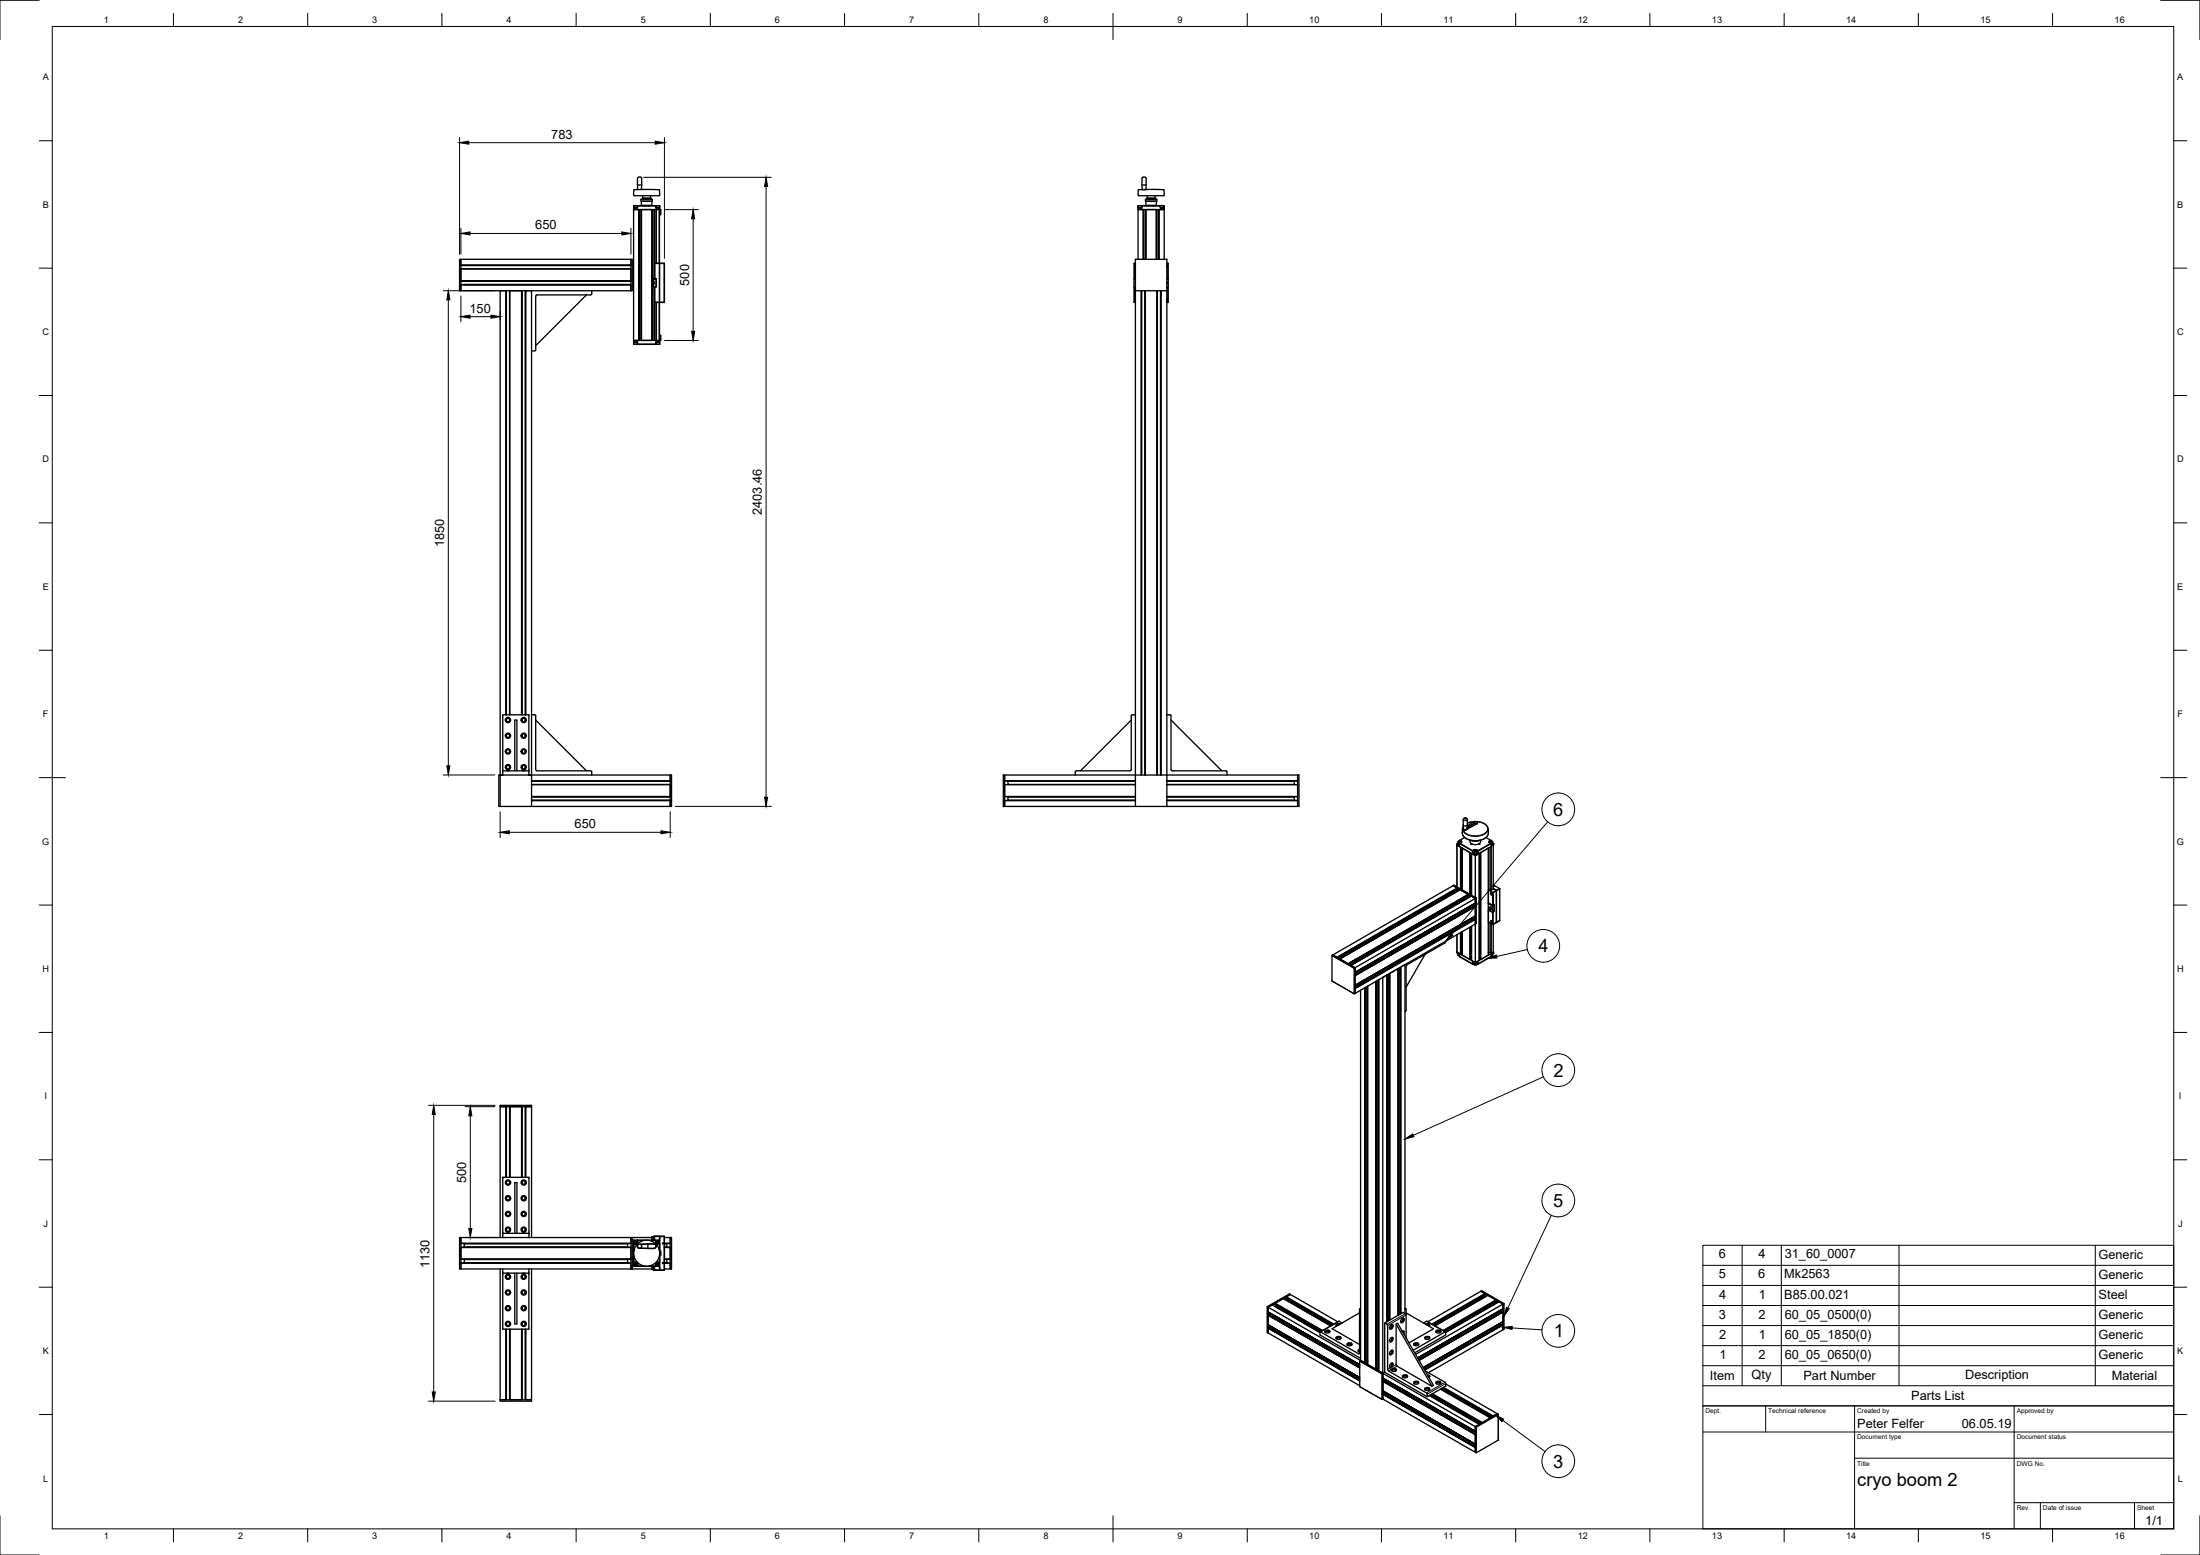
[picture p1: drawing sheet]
<svg xmlns="http://www.w3.org/2000/svg" width="841mm" height="594mm" viewBox="0 0 841 594" stroke-linecap="round" stroke-linejoin="round" font-family="sans-serif">
<!-- layer: Visible -->
<g fill="none" stroke="#000" stroke-width=".51">
<path d="M242.2 78.7v1.4M242.2 78.7h.1M242.2 79.5h.1M242.2 74.5l.3 .3h9.4l.3-.2-.1-2-3.3-.2-6.3 .1-.3 2M242.3 79.5v.6h9.8v20.5M242.3 79.5h1.4v-.8h7v.8h1.4M242.3 79.4h1.3M242.3 78.7v.8M242.3 78.7h1.3M243.6 78.7v.8M243.7 70.7h1.6M243.7 68.2v2.5"/>
<path d="M243.7 70.7l.1 1.7M243.8 78.6l-1.6 .1M245 76.2l.2 .7M245 76.9h4.4M245 76.2h4.4M245.2 76.9h4M245.3 68.2v2.5M245.3 70.7l-.1 1.7M245.3 68.2a.85 .85 0 0 0-.8-.6 .85 .85 0 0 0-.8 .6M245.4 75.8h3.6v.3h-3.6zM245.4 78.5h3.6M245.6 76.1v.1"/>
<path d="M245.7 74.8v.9h3v-.9M246.1 75.8h2.2M246.1 75.7v.1M246.4 75.8h.1M246.4 78.5v.1M248 75.8h.1M248 78.5l.1 .1M248.3 75.7v.1M248.8 76.1v.1M249.4 76.9l-.2 1.6h-4v-1.6M249.4 76.2v.7M250.6 78.6l-7 .1"/>
<path d="M250.6 78.6l1.6 .1M250.6 78.6l.2 .1M250.8 79.4h1.3M250.8 78.7v.8M250.8 78.7h1.3M252.1 79.5v.6l.1-.6M252.1 78.7v.8M252.1 78.7h.1M252.1 79.5h.1M252.2 78.7v.8M435.1 78.7v1.4M435.1 78.7h.1"/>
<path d="M435.1 79.4h1.4M435.1 78.7v.8M435.2 78.7h1.3M436.5 78.7v.8M436.6 70.7v1.8M436.6 70.7h1.5M436.6 68.2v2.5M436.6 78.6l-1.5 .1M436.6 72.4h1.4M436.6 72.4l-1.4 .1 .1 2.3h9.4M437.9 76.2l.1 .7M437.9 76.9h4.3"/>
<path d="M437.9 76.2h4.3M438 76.9h4.1M438.1 72.4h-1.5M438.1 72.4l6.7 .1 .3 2-.4 .3M438.1 68.2v2.5M438.1 70.7v1.7M438.2 68.2a.87 .87 0 0 0-.8-.6 .87 .87 0 0 0-.8 .6M438.3 75.8h3.5v.3h-3.5zM438.3 78.5h3.5M438.4 76.1v.1M438.6 74.8v.9h3v-.9M439 75.8h2.2"/>
<path d="M439 75.7v.1M439.3 75.8h.1M439.3 78.5l-.1 .1M440.9 75.8h.1M440.9 78.5v.1M441.2 75.7v.1M441.7 76.1v.1M442.2 76.9l-.1 1.6h-4.1v-1.6M442.2 76.2v.7M443.5 78.6l-7 .1M443.5 78.6l.2 .1M443.5 78.6l1.6 .1"/>
<path d="M443.7 79.4h1.3M443.7 78.7v.8M443.7 78.7h1.3M445 78.7h.1M445 78.7l.1 .8M445.1 78.7v1.4M175.8 99.1h.4v12l-.5-.1v-11.8M175.8 99.1h-.1M176.2 99.1h65v2.2h-65zM241.6 99.1h-.4v12l.5-.1v-11.8M241.6 99.1h.1M242.2 80.1h2v50"/>
<path d="M242.2 80.1v50M244.4 80.1v50M245 80.1v50M249.4 80.1v27.5M250 80.1v26.5M250.2 80.1v20.5h3.7M250.8 80.1v20.5M250.9 80.1v20.5M252 80.1v20.5M252.1 82.1h.1M252.2 80.1h.4v2h-.4zM435.1 80.1h.1"/>
<path d="M435.1 80.1v19M435.1 80.1v-.6h1.5v-.8h6.9v.8h1.5v.6M435.1 80.1h9.9M437 80.1v19M437.3 80.1v19M437.9 80.1v19M438 80.1v19M438.1 80.1v19M442 80.1v19M442.1 80.1v19M442.3 80.1v19M442.8 80.1v19"/>
<path d="M443.1 80.1v19M445 80.1h.1M445.1 80.1v19M176.2 102.9v4.4h65v-4.4M176.2 108.9h65v2.2h-65zM176.2 107.5h65M176.2 101.4h65M176.2 101.5h65M176.2 102.7h65M176.2 102.8h65M176.2 107.4h65M176.2 108.7h65"/>
<path d="M176.2 108.8h65M193.5 111.1v162M193.6 111.1v162M194.8 111.1v162M194.9 111.1v162M195 111.1h4.4v162M199.5 111.1v162M199.6 111.1v162M200.8 111.1v162M200.9 111.1v162M224.2 112.7l-19.4 19.4M226.2 111.1v1.2l-.4 .4h-20.7l-.3 .5v20.5l-.4 .4h-1.2"/>
<path d="M249.2 107.6h.6v1l-.6-.1zM249.2 107.6v-27.5h-4v50M249.2 108.6v21.5M249.4 108.6v21.5M249.8 106.6h1v3h-1zM249.8 107.7v.7M249.9 106.6v3M250 109.6v20.5M250.2 100.6l.1 5.9zM250.2 106.5v.1M250.3 115.5l1.8 .1M250.3 109.6v5.9l3.6 .1"/>
<path d="M250.3 100.7h1.8v14.8h1.8l.1-14.8M250.3 106.5h.5M250.8 106.5v.1M250.8 109.6h.1M250.8 115.6v14.5M250.8 106.5v3.1h-.6v20.5M250.9 115.6v14.5M252 115.6v14.5M252.1 100.6v15M252.1 100.6l1.9 .1M252.1 115.6v14.5h-9.8M254 115.5h.1"/>
<path d="M254 100.7v14.8M433.6 109.6l.1 6zM433.6 109.6h.1M433.7 100.6v5.9M433.7 115.6h.3M434 100.6l-.4 .1v5.8l.4 .1h-.5v3h.5h-.3M434 111.1v-12h12.1v12M434 111.1h12.1M434 111.1v185M434.1 114.4v.3M434.1 101.4v.3M434.1 115l-.3-.4 .3-.5-.3 .5 .3 .4"/>
<path d="M434.1 102l-.3-.4 .3-.5-.3 .5 .3 .4M434.1 107.6l-.3 .5 .3 .4M436.2 111.1v185M436.4 111.1v185M436.5 111.1v185M437.7 111.1v185M437.8 111.1v185M442.3 111.1v185M442.4 111.1v185M443.7 111.1v185M443.8 111.1v185M443.9 111.1v185"/>
<path d="M446.1 100.6h.3M446.1 111.1v185M446.1 115l.2-.4-.2-.5 .3 .5-.3 .4M446.1 102l.2-.4-.2-.5 .3 .5-.3 .4M446.1 107.6l.2 .5-.2 .4M446.1 114.4v.3M446.1 101.4v.3M446.4 106.5l-.3 .1h.5v3h-.5h.5v5.9l-.5 .1M446.4 100.6l.2 5.9zM446.4 109.6v6M446.6 106.5v.1M242.2 130.1l.1 1.4"/>
<path d="M242.2 131.5l1.6 .1M242.2 130.1h.1M242.2 131.5h.1M242.2 130.7v.8M242.3 130.1v.6h1.4v.8h7v-.8h1.4M242.3 130.8h1.3M242.3 131.5h1.3M243.6 131.5l.2 .1M243.6 130.7v.8M243.8 131.6h6.8M250.8 130.8h1.3M250.8 131.5l-.2 .1"/>
<path d="M250.8 130.7v.8M250.8 131.5h1.3M252.1 130.7v.8M252.1 128.1h.1M252.2 128.1h.4v2h-.4zM252.2 130.7l-.1 .8M252.2 130.1l-.1 .6M252.2 131.5l-1.6 .1M193.4 273.1v-162h-2.2v185M193.6 274.8v.6M194.8 274.8v.6M199.6 274.8v.6"/>
<path d="M200.8 274.8v.6M201 273.1v-162h2.2v197M203.2 273.1h1.2l.4 .4v20.5l.3 .4 20.7 .1 .4 .4M204.8 275.1l19.4 19.4M432.5 275.1l-19.5 19.4M434 273.1h-1.1l-.4 .4v20.5l-.3 .4-20.7 .1-.4 .4M446.1 273.1h1.2l.4 .4v20.5l.2 .4 20.8 .1 .4 .4M447.7 275.1l19.4 19.4M190.7 296.2v11.8M190.7 296.2l65.5-.1v2.2h-53M191.2 296.1h.1M191.2 296.1v12"/>
<path d="M192.2 294.5v-21.4h10v21.4M192.2 294.5v1.6M192.2 294.5h10M193.6 280.8v.6M193.6 286.8v.6M193.6 292.8v.6M193.8 294.5h.8M194.6 294a.98 .98 0 0 0 0-1.7 .98 .98 0 0 0-1.5 .8 .98 .98 0 0 0 1.4 .9h.1M194.8 280.8v.6M194.8 286.8v.6M194.8 292.8v.6M196.8 294.5v-19.4h.8v19.4"/>
<path d="M199.6 280.8v.6M199.6 286.8v.6M199.6 292.8v.6M199.7 294.5h.9M200.8 280.8v.6M200.8 286.8v.6M200.8 292.8v.6M202.2 294.5v1.6M203.1 296.1h.1M203.2 298.4h53M203.2 298.5h53M203.2 299.7h53"/>
<path d="M203.2 299.8h53M226.2 294.9v1.2M256.2 299.9v4.4h-53M383.5 296.1h.5v12h-.5zM384 299.9v4.4h50M384 298.4h50M384 299.8h50M385.3 298.5h48.7M385.3 299.7h48.7M385.3 298.4v1.4M411.1 294.9v1.2M434 296.1h-50v2.2h50"/>
<path d="M434 296.1v12M434 296.1h12.1M446.1 296.1h50v2.2h-50M446.1 296.1v12M446.1 298.4h50M446.1 298.5h48.7M446.1 299.7h48.7M446.1 299.8h50M469.1 294.9v1.2M494.8 298.4v1.4M496.1 299.9v4.4h-50M190.7 308l12.5 .1"/>
<path d="M191.2 308.1h.1M203.2 305.9h53v2.2v-12l.5 .1-.1 11.9h-53.4M203.2 304.4h53M203.2 304.5h53M203.2 305.7h53M203.2 305.8h53M384 304.4h50M384 305.8h50M385.3 304.5h48.7M385.3 305.7h48.7M385.3 304.4v1.4M434 305.9h-50v2.2h50"/>
<path d="M434 308.1h62.6v-12h-.5v12M446.1 304.4h50M446.1 304.5h48.7M446.1 305.7h48.7M446.1 305.8h50M446.1 305.9h50M494.8 304.4v1.4M559.4 315.2l.1 1.5 1.2 .2M559.4 316.4l.1 .5 .8 .1M559.5 312.7l.8-.2 .6 .3 .1 2.3a.92 .92 0 0 1-1.6 0zM559.9 320l-1.9 1.1M560.9 315.5l.9-.6v.7"/>
<path d="M561 315.2l-.2 1.6M561 314.5l2.7-.6 3 .4 1.4 .9 .6 .7 .3 2.3a4.4 4.4 0 0 1-5.2 3l-1.7-.2a3.4 3.4 0 0 1-3.1-2.8l.4-2.5M561.8 315.6l.2 .6M563.4 314h1.2l.3 .4-.3 .3M563.4 314l-1.6 .9M564.7 314.7l-4.4 2.3h-.7l-.3-.3M564.7 314.7h-1.3l-2.5 1.5M568.1 320l1.9 1.1M555.5 338.4l8.5 4.9 .3-.2M555.5 338.4l.3-.2 8.5 4.9M555.5 338.4l-46 26.4M555.5 338.4l1.5 .9"/>
<path d="M556.8 339.9v.2M557 322.8v16M557 322.9v-.5l1 .5v-.6l4.9 2.8v.7l1 .6v.4M557 322.9l7 3.9M557 322.9l1.3 .7v16M557 322.8v.1M557 339.3l-45.9 26.4-1.6-.9M557 339.3l.1 .1M557.1 339.7v-.3l-45.9 26.4M557.1 339.5l.9 .5M557.3 322.1l-.3 .3M557.3 322.3l.7 .3"/>
<path d="M557.3 322.3l.7 .4M557.6 321.6l.7 .1zM557.9 321.7l.2 .1M557.9 321.7l-.1 .1M557.9 321.4v.3M558 322.3l4.9 2.7M558 321.1l.7 .5-.2 .4M558 321.1v.2M558.1 321l.7 .6-.7 .6M558.2 321.5v.2M558.6 323.8v16M558.6 321.9l-.2-.5-.7-.1-.4 .3v.7"/>
<path d="M558.7 323.8v16M558.9 324v16M562 321v.6M562 321.5a2.31 2.31 0 0 0 4 0M562.1 325.8v16M562.2 322.6l.4-.2zM562.6 321.1l1.4 .3 1.4-.3M563.3 325.6l-.4 .2M563.4 325.7l.6 .4 .6-.4M563.4 325.8l.3 .3 .9-.1v-1.1h-1.1l-.2 .9M563.4 324.7h1.2M563.4 324.7l-.5 .3"/>
<path d="M563.7 324.9l.6 .1-.4 .3zM563.7 324.9v.3M563.9 326.4h.1M563.9 326.8l-1.3-.7v16M563.9 326.8h.2M564 326.8l1.4-.7v40.9l-1.5 .7M564.1 325.2l-.2 .1M564.1 324.9v.3M564.1 325.2h.1M564.6 324.7l.4 .3M564.6 325.6l.4 .2M565 325.1l5-2.8v.6l1-.5v.5l-7 3.9v-.4l1-.6z"/>
<path d="M565.4 322.4l.4 .2-.5-.2M565.8 325.8v40.6l.3 .2 2.8-1.7v-40.8l-2.8 1.6v40.9M566 321v.6M569.2 323.9v16M569.3 321.9l.4-.6 .9 .2 .1 .8-.7 .4M569.8 322.2l-4.8 2.9-1-.4-1.1 .3M569.8 321l-.6 .6 .6 .6M569.8 322.2l.2 .1M569.9 321.4l-.2 .2 .4 .2M569.9 321.7l.2 .1M569.9 321.4l.4 .1M569.9 321.4v.3"/>
<path d="M569.9 321.7v.1M569.9 323.5v16.6M570 321.1l-.7 .5 .2 .4M570 321.1v.2M570.1 323.4v16.7M570.3 321.7v-.2l-.2 .3M570.7 322.1l.3 .3M570.7 322.3l-.7 .3M570.8 339.5l.6 .3M570.8 338.1l2.5 1.4-1.3 .7M570.8 323v16.6M570.9 338.5l.3 .1h-.3"/>
<path d="M571.4 339.8h.1M571.4 339.8l.4 .2M571.8 340h.1M571.8 340l.2 .2M552.7 359.6l-.3 .6-14.5 8.4M555.9 340.9l-44 25.3M555.9 340.9l.2 .2M556 340.6l-.1 .3M556 340.6l.1 .5M556.1 341.1l-43.9 25.3M556.2 341h.1M557 357.1v6.6"/>
<path d="M557.2 340.4l-.2-.4-1 .6M557.2 340.4h.1M558.3 356.3v8.2M558.6 356.1v8.3l-.3 .1-1.3-.8M558.7 356.1v7.8M558.9 356v7.9M559 340v-15.9l2.9 1.6v16M560.2 343.3l-44 25.4M560.2 343.1l.2 .4M560.3 343.5l-43.9 25.3M560.4 343.5h.1M561.1 342.5l.4 .4"/>
<path d="M561.1 342.3v.3M561.3 341.7l-3.1-1.8-46 26.5 3.1 1.8 46-26.5-45.8 26.6M561.4 341.8v.4M561.4 342l.8 .5M561.4 342.9h.1M561.9 354.3v12.3M562.1 354.1v12.3l-.2 .2-2.9-1.7v-9M562.6 353.9v13.1M562.8 350.7l.1 .2-44.9 25.9M562.8 350.6l.2 .4M562.9 346l-.1-.3-44.8 25.8M562.9 350.9l.4 .2"/>
<path d="M563.3 346.2l-.4-.2-44.9 25.9M563.8 345.2v1M563.8 350.1v1M563.9 346.2l-.3-.1-45.6 26.2M563.9 350l-45.9 26.4v-3.6M563.9 350l-45.9 26.4 44.8-25.8M563.9 351.1l-45.9 26.6v1.8l46-26.4v-1.8M564 346.3v.1M564 346.3l-46 26.4M564 346.4v3.5M564.3 343.1v9.7l-.3 .3v-9.8l-1.6-1-45.9 26.5 1.5 .9 46-26.4v1.7M568.9 347.7l1.6 .8 .7-.4v-2.5l-.7 .5v2.4"/>
<path d="M568.9 345.2l1.6 .9M569 344.9l1.6 1M569 340v4.9M569 344.9l-.1 .1M569.2 352.4v11.4M569.3 347.3l.3 .1M569.3 347.3l.1-.3v.5M569.5 347.1l.1 .2M569.5 347.1l-.2 .2M569.5 347.1h.1M569.6 346.6l-.5 .3 .2 .6 .4 .2 .5-.3M569.6 346.6l.5 .3v.5"/>
<path d="M569.7 346.6h-.1M569.8 341.1l.6 .1 .1 .7-.5-.1zM569.8 351.7l.6 .2 .1 .6-.5-.1zM569.9 346.6l.3 .8M569.9 352.8v11.4M570.1 352.9v11.3M570.3 351.8l.3 .5M570.3 341.1l.3 .5M570.6 348.4l.2 4.8M570.6 341l.2 4.9zM570.8 345.9l.4-.3v2.5l-.4 .3v4.8l2.5-1.5M570.8 341.1l1.3-.8v12.1l1.2-.7"/>
<path d="M570.8 353.1v10.6l-.7 .5M571.1 348.1h.1M572 340.2l-1.4 .8-1.6-1 .4-.2 .6 .3 .9-.5 1.2 .7v12.1l-1.5 .8-1.6-.9v-4.6M572 340.2l1.3-.7v12.2M509.5 364.8l-.3 .3v9.7l8.5 4.9M509.5 364.8l8.5 4.9v9.8l-.3 .2M511.5 366l45.6-26.3zM511.7 366.1l.2 .1M511.8 366.1h.1M511.8 366.1h-.1M515.7 368.4l45.7-26.2zM516 368.5v.1"/>
<path d="M517.7 370v9.7M517.7 370l.3-.3v1.8l46-26.5-46 26.5M518 377.2l45.6-26.2 .3 .1-45.9 26.5M520.1 378.3v141.5l1.6 .9-1.6-.9M521.7 377.4l.1 143.3M522.1 377.2v143.3l-.3 .2v-143.4M522.5 376.9v143h.3M522.8 376.8v143.2M522.8 376.8v144.5l3.1 1.8-3.1-1.8M525.9 375l.2 148.1M526.4 374.7v148.3l-.3 .1v-148.2M526.8 374.5v147.9h.3l-.1-148.1 .1 149.5 1.5 .9"/>
<path d="M530.5 372.3v132.5M530.9 372.1v132.5M531.2 372v132.4M531.3 371.8l3.1-1.7v132.4M534.7 369.9v132.5M535.1 369.7v132.4M535.4 369.5v132.5M537.5 369.2v16.7l-.4 .6M537.9 368.6l-.4 .6M544.8 364.6l-7.3 12.5M557 363.7v.5l1 .6v.7l4.9 2.8v-.6l1 .5v-.5M557 363.7l6.9 4"/>
<path d="M557 363.7h.1M557.3 364.4l.1 .7 .6 .1M558 365.5l4.9 2.8 .4-.2-.4 .2M558.6 363.9l.4 .1M562.1 365.9l.5 .1M563.3 367.9l.1 .6 .5 .2 .7-.2v-.6M563.9 368.2h.1M564 367.7l7-4v.5l-1 .6v.7l-5 2.8v-.6l-1 .5zM565.7 365.9h.1M565.7 365.9l-.3 .1M568.9 364l.3-.2 .9 .4M570 365.5l-5 2.8-.4-.2 .4 .2"/>
<path d="M570.7 364.4l-.1 .7-.6 .1M570.8 363.6l.2 .1M191.3 422.3l-.1 .5h12l-.1-.5h-11.8M193.5 422.8v27M193.6 422.8v27M194.8 422.8v27M194.9 422.8v27M199.5 422.8v27M199.6 422.8v27M200.8 422.8v27M200.9 422.8v27M193.4 449.8v-27h-2.2v50"/>
<path d="M193.6 451.5v.6M193.6 457.5v.6M194.8 451.5v.6M194.8 457.5v.6M195 449.8v-27h4.4v27M199.6 451.5v.6M199.6 457.5v.6M200.8 451.5v.6M200.8 457.5v.6M201 449.8v-27h2.2v50M175.7 472.8h.5v12h-.5zM176.2 472.8h65v2.2h-65z"/>
<path d="M176.2 476.6h65v4.4h-65zM176.2 475.1h65M176.2 476.5h65M177.5 475.2h62.4M177.5 476.4h62.4M177.5 475.1v1.4M192.2 471.2v-21.4h10v21.4M192.2 471.2v1.6M192.2 471.2h10M193.6 463.5v.6M193.6 469.5v.6M193.8 470.7h.8"/>
<path d="M193.8 471.2h.8M194.7 470.7a1.01 1.01 0 0 0 .3-1.6 1.01 1.01 0 0 0-1.6 0 1.01 1.01 0 0 0 .4 1.6M194.8 463.5v.6M194.8 469.5v.6M196.8 471.2v-19.4h.8v19.4M199.6 463.5v.6M199.6 469.5v.6M199.8 471.2h.8M200.8 463.5v.6M200.8 469.5v.6M202.2 471.2v1.6M239.9 475.1v1.4"/>
<path d="M241.7 472.8h-.5v12h.5M241.7 472.8v12M241.7 475.1h.5M241.7 475.2h.5M241.7 476.4h.5M241.7 476.5h.5M241.7 472.8h7.5M241.7 475h.5M241.7 476.6h.5M242.3 473.8l-.1 9.9M242.3 479.7v2.5M242.3 473.8h1.4"/>
<path d="M242.3 473.8l-.1 .1M242.8 474.3h.3v.5h-.3zM243.7 473.8l.1 1.1a1.18 1.18 0 0 1-1.5 .5M243.7 473.8l-.2 1.3-1.3 .2 .1 2.6M243.7 473.8h8.4M243.8 473.9h2.5M244.1 475.4a.73 .73 0 0 0-.5 .8 .73 .73 0 0 0 .6 .6l-.5-.3M244.1 475.4l-.4 .3M247.7 477l-3-.1 5.3 .1M247.7 475.2v1.8M247.7 475.2l-2.9 .2M247.7 475.2h2.3"/>
<path d="M247.7 477h2.3M249.8 472.5v1M249.8 473v-.5l-.6 .1v.9h.6M250 475.2l-5.2 .2M250 475.2l.6 .3 .2 .6-.3 .7-.5 .2M250 475.2a.86 .86 0 0 1 .8 .9 .86 .86 0 0 1-.8 .9M250.2 472.4v1.4M250.3 472.3h1.8v1.5v-1.4zM250.6 473.9l.3 1.2 1.2 .3M250.8 472.3h-.9l-.1 1.5M251.2 474.4l.3-.2 .3 .5-.3 .2zM252.1 473.8l.1 1.5-1.3-.2-.2-1.3-2.6 .1"/>
<path d="M252.1 477.9l.1-2.6v7l-.1-2.6M252.2 477.9h.4v1.8h-.4M253.9 472.3h-1.8l1.8 .1M253.9 472.4v12.8l-1.8 .1 1.9-.1M253.9 472.4h.1M254 472.8h2.7v12h-.5v-12v2.2h-2.2M254 472.4v12.8M254 476.6h2.2v4.4h-2.2M254 475.1h2.2M254 475.2h.9M254 476.4h.9M254 476.5h2.2"/>
<path d="M254.9 475.1v1.4M176.2 482.6h65v2.2h-65zM176.2 481.1h65M176.2 482.5h65M177.5 481.2h62.4M177.5 482.4h62.4M177.5 481.1v1.4M191.2 484.8v50h2.2v-27M192.2 486.4v21.4h10v-21.4M192.2 484.8v1.6M192.2 486.4h10M193.6 487.5v.6"/>
<path d="M193.6 493.5v.6M193.6 499.5v.6M193.8 486.4h.8M193.8 486.9h.8M194.6 486.9a1.01 1.01 0 0 1 .4 1.5 1.01 1.01 0 0 1-1.6 0 1.01 1.01 0 0 1 .4-1.5M194.8 487.5v.6M194.8 493.5v.6M194.8 499.5v.6M196.8 486.4v19.4h.8v-19.4M199.6 487.5v.6M199.6 493.5v.6M199.6 499.5v.6"/>
<path d="M199.7 486.4h.9M199.7 486.9h.9M200.6 486.9a1.01 1.01 0 0 1 .4 1.5 1.01 1.01 0 0 1-1.6 0 1.01 1.01 0 0 1 .4-1.5M200.8 487.5v.6M200.8 493.5v.6M200.8 499.5v.6M202.2 484.8v1.6M203.2 484.8v50h-2.2v-27M239.9 481.1v1.4M241.7 481h.5M241.7 481.1h.5M241.7 481.2h.5"/>
<path d="M241.7 482.4h.5M241.7 482.5h.5M241.7 482.6h.5M241.7 484.8h7.5M242.2 483.7l.1 .1M242.3 482.2l1.2 .3 .2 1.3 2.6-.1M242.3 482.2l1.3 .2 .2 1.3M242.7 482.9l.3-.2 .2 .5-.2 .2zM248.1 483.7h2.5M249.8 484.1v.9M249.8 483.8l.1 1.5h.9M249.8 484.1l-.6-.1v1h.6v-.5"/>
<path d="M250.2 483.8v1.4l1.9 .1-1.9-.1M250.6 483.7l.3-1.2 1.3-.2-.1 1.5h-9.8M251.3 482.7l.5 .3-.2 .3-.5-.3zM252.1 483.8v1.4zM252.1 482.2a1.13 1.13 0 0 0-1.4 .5l-.1 1M254 485.2l-.1 .1M254 482.6h2.2v2.2h-2.2M254 481.1h2.2M254 481.2h.9M254 482.4h.9M254 482.5h2.2M254.9 481.1v1.4"/>
<path d="M484.5 499.2l8.4-4.8 .4 .1-8.5 4.9v9.8l-.3-.1M484.5 499.2v.1M487.4 498.3l17.8 10.3-17.8-10.3v-.3l18.1 10.4M487.4 498l18.2 10.3M487.4 498.2l-.9 .5M487.5 497.9l3.1-1.8 18.1 10.4-16.9-9.7 .1-.3 17.1 9.8M487.5 499.2l17.1 9.8M487.6 499.2l.1-.2 17.1 9.8M487.7 498.5v.5M491.6 495.9l17.8 10.2-17.8-10.2v-.4l18.1 10.4M491.6 495.5l18.2 10.4M491.6 495.7l-.8 .5"/>
<path d="M491.7 495.4l1.6-.9 18.1 10.5M491.9 496.1v.4M491.9 496.4l-.2 .4M520.1 499.9l-.3 .2M537.1 499.9l.3 .2M566.4 493.2l-.3 .1 8.5 4.9M566.4 493.2l8.5 4.8M566.5 493.1l-.1 .1M566.5 495.8l.1-.3 .2 .5M566.5 495.8l-18.2 10.5M566.5 495.9l.2 .2M566.6 495.8v.1"/>
<path d="M566.7 496.1l-18.1 10.4 20.2-11.6 3.1 1.7M566.7 496.1h.1M566.8 496h.1M567.4 494.8v.3M567.7 494.2l-1.6-.9-20.2 11.7M567.7 494.2l-20.3 11.7M567.7 494.2v.1M567.7 494.3v.4l-19.9 11.4 19.9-11.4M567.7 494.3l-20.1 11.6M567.7 494.5l.9 .5M567.8 495.4l-.2-.4-1 .6M567.8 495.4h.1"/>
<path d="M570.8 498.3l-18.3 10.5M570.8 498.1h.1M570.8 498.1l.2 .3M570.9 498.5l-18.2 10.5M571.7 497.5l.4 .3M571.7 497.3v.3M571.9 496.6l-20.1 11.8M571.9 496.6l-20.2 11.7M572 496.8v.3l-19.9 11.5 19.9-11.5M572 496.9l.8 .5M572.1 497.9h.1M574.6 498.2l-1.6-.9-20.3 11.7"/>
<path d="M574.6 498.2v9.8l.4-.3M574.6 498.2l.4-.1v9.6M574.6 498.2l-33.4 19.3M193.5 507.8v27M193.6 505.5v.6M193.6 507.8v27M194.8 505.5v.6M194.8 507.8v27M194.9 507.8v27M195 507.8v27h4.4v-27M199.5 507.8v27M199.6 505.5v.6"/>
<path d="M199.6 507.8v27M200.8 505.5v.6M200.8 507.8v27M200.9 507.8v27M484.8 507.4v1.8l35 20.2M484.8 502.6v3.5l35 20.2-35-20.2M484.8 502.5l35 20M484.8 501.2l35 20.2-35-20.2v-1.8l35.3 20.4M484.8 502.5h.1M484.8 507.3l.3-.2 34.7 20M484.8 502.4l.3-.1 34.7 19.9M485 501.3v1"/>
<path d="M485 506.3v.9M485.6 507.2l-.2 .1M485.7 502.3l-.3 .1M485.7 501.9l-.1 .4M485.7 501.8h.1M485.7 506.7l-.2 .4 1 .6M485.7 501.8v.1M486.6 502.8l.2-.4 33 19M486.7 507.6l-.2 .1M486.7 507.6l33.1 19M486.7 502.7l33.1 19M486.8 507.6h-.1"/>
<path d="M486.9 507.4l-.4 .3M486.9 507.4l32.9 18.9M486.9 507.4l-.1 .2M504.6 509.1l-18.3-10.6-1.5 .9-.3-.1v9.8M504.6 509v1l15.5 9M504.9 508.9l-.3 .1M506.5 508.9a1.32 1.32 0 0 1 1.9 0M506.5 508.5a1.04 1.04 0 0 1 1.1-.4 1.04 1.04 0 0 1 .7 .8 1.04 1.04 0 0 1-1 .4 1.04 1.04 0 0 1-.8-.8zM506.8 509.1a.65 .65 0 0 1 .6-.5 .65 .65 0 0 1 .7 .5M510.7 511.3a1.32 1.32 0 0 1 1.9 0M510.7 510.9a1.04 1.04 0 0 1 1.1-.4 1.04 1.04 0 0 1 .8 .9 1.04 1.04 0 0 1-1.1 .4 1.04 1.04 0 0 1-.8-.9zM511 511.6a.65 .65 0 0 1 .7-.5 .65 .65 0 0 1 .6 .5"/>
<path d="M511.8 506.2l-.8 .4M512 506h-.8l-.5 .4M512.4 505.8h-1.4l-.3 .4 .3 .5M513.1 505.4l-1.3-.6-7.1 4M514.9 513.7a1.32 1.32 0 0 1 2 0M515 513.4a1.04 1.04 0 0 1 1.1-.5 1.04 1.04 0 0 1 .7 .9 1.04 1.04 0 0 1-1 .4 1.04 1.04 0 0 1-.8-.8zM515.3 514a.65 .65 0 0 1 .6-.5 .65 .65 0 0 1 .6 .5M519.7 501.6l-10.5 6 10.5 6.1M519.7 515.8l-.5 .4M519.7 515.5l-.5 .5 .5 .6M519.7 516l-.2 .5M519.9 519.9l-.1 9.8"/>
<path d="M520.1 500.2h-.4l-.1 17-14.7-8.3M520.1 519.8l8.5 4.9v9.8l-.3 .1M520.1 519.8l-.2 .2M522.5 519.9l-.4 .3M529.3 505.5l1.2 .9M529.3 505.5v18.8M530.2 505v-132.5l-1.6 .9v153.1M530.5 506.4v16.8M531.6 516.1l.6-.3a.94 .94 0 0 1 .2 1.2 .94 .94 0 0 1-1.2 .4zM531.6 511.2l.6-.3a.94 .94 0 0 1 .2 1.2 .94 .94 0 0 1-1.2 .4zM531.6 506.3l.6-.3a.94 .94 0 0 1 .2 1.2 .94 .94 0 0 1-1.2 .4zM531.8 516a.65 .65 0 0 1 .2 .8 .65 .65 0 0 1-.8 .3"/>
<path d="M531.8 511.1a.65 .65 0 0 1 .2 .8 .65 .65 0 0 1-.8 .3M531.8 506.1a.65 .65 0 0 1 .2 .9 .65 .65 0 0 1-.8 .2M532.2 515.8a1.32 1.32 0 0 1-.9 1.7M532.2 510.9a1.32 1.32 0 0 1-.9 1.7M532.2 506a1.32 1.32 0 0 1-.9 1.7M533.7 505.9l.6-.4 13.7 23.8-.6 .3-13.5-7.8zM533.7 505.9l13.7 23.7M535.9 503.9l.5-.3a.94 .94 0 0 1 .2 1.2 .94 .94 0 0 1-1.1 .4zM536.1 503.7a.65 .65 0 0 1 .1 .8 .65 .65 0 0 1-.8 .3M536.3 509.1l-.2-.5 .5-.1 .2 .3-.1 .8M536.5 508.5v.8M536.5 503.6a1.32 1.32 0 0 1-1 1.6"/>
<path d="M537.1 501.8v-133.3l-1.5 .9v132.5M537.1 500.2h.4v11M537.5 501.6l10.5 6.1-9.4 5.4M537.5 502.3l-1.1-.9-7.1 4.1M540.4 513.7a1.32 1.32 0 0 1 1.9 0M540.4 513.4a1.04 1.04 0 0 1 1.1-.5 1.04 1.04 0 0 1 .8 .9 1.04 1.04 0 0 1-1.1 .4 1.04 1.04 0 0 1-.8-.8zM540.7 514a.65 .65 0 0 1 .7-.5 .65 .65 0 0 1 .6 .5M541.9 518.8l32.7-18.8zM542.3 519.4l32-18.4 .2 .2-32.1 18.5M544.2 505.4l1.3-.6 7.1 4M544.6 511.3a1.32 1.32 0 0 1 2 0M544.7 510.9a1.04 1.04 0 0 1 1-.4 1.04 1.04 0 0 1 .8 .9 1.04 1.04 0 0 1-1 .4 1.04 1.04 0 0 1-.8-.9z"/>
<path d="M544.9 505.8l1.1-.1 .6 .5-.3 .4-.8-.4M545 511.6a.65 .65 0 0 1 .6-.5 .65 .65 0 0 1 .6 .5M545.3 506l.8 .1 .5 .3M548.9 508.9a1.32 1.32 0 0 1 1.9 0M548.9 508.5a1.04 1.04 0 0 1 1.1-.4 1.04 1.04 0 0 1 .8 .8 1.04 1.04 0 0 1-1.1 .4 1.04 1.04 0 0 1-.8-.8zM549.2 509.1a.65 .65 0 0 1 .7-.5 .65 .65 0 0 1 .6 .5M552.4 508.9l-12.2 7M552.4 508.9l.3 .1M552.7 509v1l-11.9 6.8M573.4 500.7l.1 .3-31.4 18.1M573.4 505.6l.1 .3-29.3 16.8M573.4 500.7h.1"/>
<path d="M573.4 500.7l-31.4 18.1M573.5 501l.4 .2M573.5 505.9l.4 .2M573.6 505.9l-.2-.3-29.3 16.9M574.4 500.1v1M574.4 505v1M574.5 506.1l-29.9 17.4M574.5 501.2l.1 .1M574.6 506.2v1.8l-28.5 16.4M574.6 501.3h.1M191.3 535.3l-.1-.5h12l-.1 .5h-11.8M519.8 527.4l-35-20.1 35 20.3"/>
<path d="M519.8 529.7h.1M519.8 529.8l8.5 4.8M522.4 521.1h.1M522.4 521h-.1M522.8 521h-.5M522.8 520l-.7 .4M522.8 520.2l-1 .6M522.8 520.5l-.7 .4M526.6 523.5h.1M526.8 522.4l-.4 .2M527 523.8h.1M527.1 522.5l-.7 .4"/>
<path d="M527.1 522.6l-1 .6M527.1 523l-.7 .4M527.1 523.4l-.3 .2M528.3 534.6h.1M528.6 534.5v-1.8v1.8l35.4 20.3v-1.7l-35.4-20.4 35.4 20.2M528.6 527.8v3.6l35.4 20.3-35.4-20.3M528.6 524.7v1.8l35.4 20.3-35.4-20.3M528.6 524.7l-.3 .3v9.6M528.6 527.8v3.6M528.6 526.5h.1M528.6 527.8l35.4 20.2M528.7 531.4h-.1"/>
<path d="M528.7 532.6l.3-.2 35 20.2M528.7 527.7l.3-.2 35 20.2M528.9 526.6l-.3 .2M528.9 531.6l-.3 .1M529.3 532.6l.4-.3 34.3 20M529.3 527.7l.4-.3 34.3 19.8M529.3 524.3l-.7 .4 35.4 20.3v1.9l-34.2-19.7-.1 .2M529.3 524.3l-.7 .4M529.3 526.9l-.7 .4M529.3 531.8l-.7 .4M529.6 527l-1 .6M529.6 532l-1 .5"/>
<path d="M529.7 532.3l.1-.2 34.2 19.7v-3.6M529.8 532l-.8 .4M529.8 527.1v.1M529.8 532.1h.1M530.5 523.2l.3 .6 14.5 8.4 .3 1.4M531.6 521l.5-.3a1 1 0 0 1-.2 1.8l-.3 .1a.83 .83 0 0 1-.5-.8 .83 .83 0 0 1 .5-.8zM531.8 520.9a.65 .65 0 0 1 .2 .8 .65 .65 0 0 1-.8 .3M531.9 523.5a1.32 1.32 0 0 1 1.9 0M532 523.1l.3-.2a.94 .94 0 0 1 1.5 .7 1 1 0 0 1-1.1 .4 1 1 0 0 1-.7-.9zM532.2 520.7a1.32 1.32 0 0 1-.9 1.7M532.2 523.8a.65 .65 0 0 1 .7-.5 .65 .65 0 0 1 .6 .5M536.2 526a1.32 1.32 0 0 1 1.9 0"/>
<path d="M536.2 525.6a1.04 1.04 0 0 1 1.1-.4 1.04 1.04 0 0 1 .7 .8 1.04 1.04 0 0 1-1 .4 1.04 1.04 0 0 1-.8-.8zM536.5 526.2a.65 .65 0 0 1 .6-.5 .65 .65 0 0 1 .7 .5M540.4 528.4a1.32 1.32 0 0 1 1.9 0M540.4 528a1.04 1.04 0 0 1 1.1-.4 1.04 1.04 0 0 1 .8 .9 1.04 1.04 0 0 1-1.1 .4 1.04 1.04 0 0 1-.8-.9zM540.7 528.7a.65 .65 0 0 1 .7-.5 .65 .65 0 0 1 .6 .5M544.1 522.5l30.5-17.6zM544.4 523.1l29.9-17.2 .2 .2-29.9 17.2M544.6 530.8a1.32 1.32 0 0 1 2 0M544.7 530.5a1.04 1.04 0 0 1 1-.5 1.04 1.04 0 0 1 .8 .9 1.04 1.04 0 0 1-1 .4 1.04 1.04 0 0 1-.8-.8zM544.8 523.7l7.6 4.4 .3 .5v1l-7.1 4-16.3-9.3M545 531.1a.65 .65 0 0 1 .6-.5 .65 .65 0 0 1 .6 .5M545.7 525.2l.7 .3 .2 .4-.4 .3-.2-.4"/>
<path d="M545.9 525.6l.7 .4M546.8 533l19 11M547.2 532.7l19.1 11-19.1-11M547.4 532.6l19.1 11M547.6 532.5l19.1 11 3.1-1.8-19.1-11 19.1 11M548.9 528.4a1.32 1.32 0 0 1 1.9 0M548.9 528a1.04 1.04 0 0 1 1.1-.4 1.04 1.04 0 0 1 .8 .9 1.04 1.04 0 0 1-1.1 .4 1.04 1.04 0 0 1-.8-.9zM549.2 528.7a.65 .65 0 0 1 .7-.5 .65 .65 0 0 1 .6 .5M551 530.5l19.1 11M551.4 530.3l19.1 11-19.1-11M551.7 530.1l19.1 11M552.7 528.7l19.8 11.4-1.6 .9-19.1-11"/>
<path d="M564 552.3h.1M564 545v9.8l.4 .2 8.3-4.8M564 547.3v.1M565.6 544.1l-19.2-11 19.1 11-1.5 .9M572.7 540.3l-.2-.2-8.5 4.9M572.7 540.4l-8.3 4.8-.4-.2M572.8 540.3v.1M572.8 540.4v9.8M572.8 550.1v.1"/>
<circle cx="194.2" cy="275.1" r=".67"/>
<circle cx="194.2" cy="275.1" r="1.01"/>
<circle cx="200.2" cy="275.1" r=".67"/>
<circle cx="200.2" cy="275.1" r="1.01"/>
<circle cx="194.2" cy="281.1" r=".67"/>
<circle cx="194.2" cy="293.1" r=".67"/>
<circle cx="194.2" cy="287.1" r=".67"/>
<circle cx="194.2" cy="281.1" r="1.01"/>
<circle cx="194.2" cy="287.1" r="1.01"/>
<circle cx="200.2" cy="293.1" r="1.01"/>
<circle cx="200.2" cy="293.1" r=".67"/>
<circle cx="200.2" cy="281.1" r=".67"/>
<circle cx="200.2" cy="287.1" r=".67"/>
<circle cx="200.2" cy="287.1" r="1.01"/>
<circle cx="200.2" cy="281.1" r="1.01"/>
<circle cx="194.2" cy="457.8" r="1.01"/>
<circle cx="194.2" cy="451.8" r="1.01"/>
<circle cx="194.2" cy="457.8" r=".67"/>
<circle cx="194.2" cy="451.8" r=".67"/>
<circle cx="200.2" cy="451.8" r="1.01"/>
<circle cx="200.2" cy="457.8" r="1.01"/>
<circle cx="200.2" cy="451.8" r=".67"/>
<circle cx="200.2" cy="457.8" r=".67"/>
<circle cx="194.2" cy="463.8" r="1.01"/>
<circle cx="194.2" cy="463.8" r=".67"/>
<circle cx="194.2" cy="469.8" r=".67"/>
<circle cx="200.2" cy="463.8" r="1.01"/>
<circle cx="200.2" cy="463.8" r=".67"/>
<circle cx="200.2" cy="469.8" r=".67"/>
<circle cx="200.2" cy="469.8" r="1.01"/>
<circle cx="243" cy="474.5" r=".65"/>
<circle cx="244.5" cy="476.1" r=".79"/>
<circle cx="247.2" cy="478.8" r="5"/>
<circle cx="251.5" cy="474.5" r=".65"/>
<circle cx="253.4" cy="475" r=".2"/>
<circle cx="194.2" cy="499.8" r="1.01"/>
<circle cx="194.2" cy="493.8" r="1.01"/>
<circle cx="194.2" cy="487.8" r=".67"/>
<circle cx="194.2" cy="493.8" r=".67"/>
<circle cx="194.2" cy="499.8" r=".67"/>
<circle cx="200.2" cy="499.8" r="1.01"/>
<circle cx="200.2" cy="493.8" r="1.01"/>
<circle cx="200.2" cy="487.8" r=".67"/>
<circle cx="200.2" cy="493.8" r=".67"/>
<circle cx="200.2" cy="499.8" r=".67"/>
<circle cx="243" cy="483" r=".65"/>
<circle cx="251.5" cy="483" r=".65"/>
<circle cx="253.4" cy="482.5" r=".2"/>
<circle cx="194.2" cy="505.8" r="1.01"/>
<circle cx="194.2" cy="505.8" r=".67"/>
<circle cx="200.2" cy="505.8" r="1.01"/>
<circle cx="200.2" cy="505.8" r=".67"/>
</g>
<g fill="#000">
<circle cx="249.8" cy="108.4" r=".25"/>
<circle cx="249.8" cy="107.8" r=".25"/>
<circle cx="191.2" cy="296.1" r=".25"/>
<circle cx="385.3" cy="305.8" r=".25"/>
<circle cx="446.1" cy="308.1" r=".25"/>
<circle cx="494.8" cy="305.8" r=".25"/>
<circle cx="511.7" cy="366.1" r=".25"/>
<circle cx="562.9" cy="368.3" r=".25"/>
<circle cx="249.8" cy="472.8" r=".25"/>
<circle cx="249.8" cy="484.8" r=".25"/>
<circle cx="522.3" cy="521.1" r=".25"/>
<circle cx="528.6" cy="531.4" r=".25"/>
<circle cx="528.6" cy="526.5" r=".25"/>
<circle cx="528.6" cy="532.7" r=".25"/>
<circle cx="564" cy="552.1" r=".25"/>
<circle cx="564" cy="547.3" r=".25"/>
<circle cx="564" cy="552.3" r=".25"/>
</g>
<!-- layer: Visible Narrow -->
<g fill="none" stroke="#000" stroke-width=".38">
<path d="M559 318.2a4.1 4.1 0 0 0 4.6 2.9 5.1 5.1 0 0 0 5.3-2.5l.1-.4M559.1 316.6a4 4 0 0 0 4.5 3 4.9 4.9 0 0 0 5.3-2.5v-.5M559.4 313.1a.92 .92 0 0 0 1.6 0M559.7 312.7l.6-.2 .3 .3-.5 .2zM560.9 316.6l-.2 .3M561 314.5a6.4 6.4 0 0 1 7.6 1.4 2.95 2.95 0 0 1-3.2 3.3 5.7 5.7 0 0 1-6.1-2.2l.1-1.1M563.4 314l.2 1.3M555.8 338.2l8.5 4.9M557 322.9v16M557.3 321.7l.7 .3 .6-.3M557.6 321.4l.5-.1 .4 .4-.7 .2-.4-.2zM558.5 321.4h.1"/>
<path d="M558.6 321.2l-.1 .2M562.3 325.9v16M562.4 326v16M563.4 325.1l.6 .4 .6-.4M563.4 324.7l.1 .2M563.6 324.8l.5-.1 .4 .4-.6 .3-.4-.3zM563.9 326.8v16.1M564 326.8v16.1M564.6 324.7l-.1 .2M565.6 326v39.9M565.7 325.9v40M569.4 321.7l.6 .3 .7-.3"/>
<path d="M569.4 321.2l.1 .2M569.5 321.4h.1M569.6 321.4l.6-.1 .4 .4-.7 .2-.4-.2zM555.9 340.7l.1 .1M557 357.1v6.6M557.2 340.4l-1 .7M560.2 343.1v.1M561.4 342.8l-1.1 .6M561.4 342.9l-1 .6M562.3 354v11.9M562.4 354v11.9M563.9 353.1v14.6"/>
<path d="M564 346.3l-46 26.5M564 353v14.7M569.2 346.8l.5 .3v.6M509.2 365.1l8.5 4.9M509.2 374.7l8.5 4.9M509.2 365l8.5 4.9M531.3 371.9v132.4M531.3 371.8v132.5M557.3 364.8l.7 .4M563.4 368.3l.6 .4 .6-.4M570.7 364.8l-.7 .4M484.5 499.3v9.8"/>
<path d="M566.4 493.2l8.5 4.8M566.5 495.7h.1M567.8 495.4l-1 .6M570.8 498.1h.1M572 497.8l-1.1 .6M572.1 497.9l-1.1 .5M484.8 502.6l35 20.1M485.7 506.7l1.1 .6M486.6 502.8h.1M486.6 507.6v.1M486.8 502.4l-1.1-.6 1.1 .7M511.9 504.8l-7 4.1"/>
<path d="M519.7 517l-.3 .2M519.9 520l8.4 4.8M520.1 500l-.1 .1M537.1 500l.2 .1M537.3 501.9l-7.1 4M537.5 502.4l-7 4M545.3 504.8l7.1 4.1M574.6 501.3l-32.1 18.5M519.8 520.1l8.5 4.8M519.8 529.7l8.5 4.9M528.6 527.8l35.4 20.4M528.6 527.8l35.4 20.3"/>
<path d="M528.6 527.7v.1M529.8 527.1l-.8 .4M531.6 522.6l-1.1 .6M531.9 523.2l-1.1 .6M533.7 521.3l-1.5 .9M534.1 521.9l-1.6 .9M552.4 528.1l-7.1 4.1M552.7 528.6l-7.1 4.1M564.3 545.2v9.8M564.4 545.2v9.8M572.7 540.4v9.8"/>
<circle cx="569.5" cy="347.2" r=".37"/>
</g>
<!-- layer: TitleBlock -->
<path d="M651 537.1h180v47h-180zM675 537.1v10M709 537.1v47M770 537.1v47M651 547.1h180M709 557.1h122M770 574.1h61M780 574.1v10M816 574.1v10" fill="none" stroke="#000" stroke-width=".38"/>
<!-- layer: Border -->
<g fill="none" stroke="#000" stroke-width=".38">
<path d="M15 .1h-15v15M20 10.1h811v574h-811zM66.3 5.1v5M117.6 5.1v5M168.9 5.1v5M220.2 5.1v5M271.5 5.1v5M322.9 5.1v5M374.2 5.1v5M425.5 5.1v10M476.8 5.1v5M528.1 5.1v5"/>
<path d="M579.4 5.1v5M630.7 5.1v5M682.1 5.1v5M733.4 5.1v5M784.7 5.1v5M826 .1h15v15M15 53.8h5M831 53.8h5M15 102.4h5M831 102.4h5M15 151.1h5M831 151.1h5"/>
<path d="M15 199.8h5M831 199.8h5M15 248.4h5M831 248.4h5M15 297.1h10M826 297.1h10M15 345.8h5M831 345.8h5M15 394.4h5M831 394.4h5M15 443.1h5M831 443.1h5"/>
<path d="M15 491.8h5M831 491.8h5M15 540.4h5M831 540.4h5M0 579.1v15h15M425.5 579.1v10M841 579.1v15h-15M66.3 584.1v5M117.6 584.1v5M168.9 584.1v5M220.2 584.1v5M271.5 584.1v5"/>
<path d="M322.9 584.1v5M374.2 584.1v5M476.8 584.1v5M528.1 584.1v5M579.4 584.1v5M630.7 584.1v5M682.1 584.1v5M733.4 584.1v5M784.7 584.1v5"/>
</g>
<!-- layer: Parts Lists -->
<path d="M651 475.8h180v61.3h-180zM666 475.8v53.6M681 475.8v53.6M726 475.8v53.6M801 475.8v53.6M651 498.8h180M651 491.1h180M651 483.4h180M651 514.1h180M651 506.4h180M651 529.4h180M651 521.8h180" fill="none" stroke="#000" stroke-width=".38"/>
<!-- layer: Balloons -->
<g fill="none" stroke="#000" stroke-width=".38">
<path d="M591.6 314l-36.7 43M583.9 362.8l-11.7 2.6M590 411.4l-49.7 22.3M593 464.3l-16.6 35.4M578.1 507.3l11.3 .8M574.5 542.7l16.2 11.9"/>
<circle cx="595.7" cy="309.2" r="6.3"/>
<circle cx="590" cy="361.4" r="6.3"/>
<circle cx="595.7" cy="408.8" r="6.3"/>
<circle cx="595.7" cy="458.6" r="6.3"/>
<circle cx="595.7" cy="508.4" r="6.3"/>
<circle cx="595.7" cy="558.3" r="6.3"/>
</g>
<path d="M554.5 356.6l.9 .8-2.7 2.3zM568.7 366.2l3.3-1.4 .3 1.2zM537.1 435.2l3-2 .4 1.1zM575.9 499.5l1.1 .5-2.1 2.9zM574.6 507.1l3.5-.4-.1 1.2zM571.7 540.6l3.1 1.6-.6 .9z" fill="#000" stroke="#000" stroke-width=".38"/>
<!-- layer: FD_Dimensions -->
<g fill="none" stroke="#000" stroke-width=".38">
<path d="M175.7 52.5v44.7M179.2 54.5h71.3M254 52.5v46.2M246.1 67.7h48.8M292.9 71.2v233.4M176.2 87.2v9.9M179.7 89.2h58M241.2 87.2v9.9M254 80.1h13M265 83.6v43M169.4 111.1h19.8M171.4 114.6v178"/>
<path d="M176.2 113.1v9.9M191.2 119v3.1M179.7 121h8M254 130.1h13M169.4 296.1h19.8M191.2 310.1v9.9M194.7 318h58M256.2 310.1v9.9M258.2 308.1h36.7M163.8 422.3h25.5M165.8 425.8v106M177.8 422.8h11.4"/>
<path d="M179.8 426.3v43M177.8 472.8h11.4M163.8 535.3h25.5"/>
</g>
<g fill="#000" stroke="#000" stroke-width=".38">
<path d="M175.7 54.5l3.5-.6v1.2zM250.5 53.9l3.5 .6-3.5 .6zM292.9 67.7l.6 3.5h-1.2zM176.2 89.2l3.5-.6v1.2zM237.7 88.6l3.5 .6-3.5 .6zM265 80.1l.6 3.5h-1.2zM171.4 111.1l.6 3.5h-1.2zM176.2 121l3.5-.6v1.2zM187.7 120.4l3.5 .6-3.5 .6zM264.4 126.6h1.2l-.6 3.5zM170.8 292.6h1.2l-.6 3.5zM191.2 318l3.5-.6v1.2z"/>
<path d="M252.7 317.4l3.5 .6-3.5 .6zM292.3 304.6h1.2l-.6 3.5zM165.8 422.3l.6 3.5h-1.2zM179.8 422.8l.6 3.5h-1.2zM179.2 469.3h1.2l-.6 3.5zM165.2 531.8h1.2l-.6 3.5z"/>
</g>
<g font-size="7">
<text x="593.8" y="311.7">6</text>
<text x="588.1" y="363.9">4</text>
<text x="593.8" y="411.3">2</text>
<text x="593.7" y="461.1">5</text>
<text x="594" y="511">1</text>
<text x="593.7" y="560.7">3</text>
<text x="710" y="567.6">cryo boom 2</text>
</g>
<g font-size="4.9">
<text x="210.8" y="53">783</text>
<text x="204.6" y="87.6">650</text>
<text x="263.4" y="109.1" transform="rotate(-90 263.4 109.1)">500</text>
<text x="179.5" y="119.4">150</text>
<text x="291.3" y="196.7" transform="rotate(-90 291.3 196.7)">2403.46</text>
<text x="169.8" y="209.2" transform="rotate(-90 169.8 209.2)">1850</text>
<text x="219.6" y="316.4">650</text>
<text x="178.2" y="451.9" transform="rotate(-90 178.2 451.9)">500</text>
<text x="164.3" y="484.4" transform="rotate(-90 164.3 484.4)">1130</text>
<text x="657.1" y="480.8">6</text>
<text x="672.2" y="480.8">4</text>
<text x="682.3" y="480.8">31_60_0007</text>
<text x="802.2" y="480.8">Generic</text>
<text x="657.1" y="488.4">5</text>
<text x="672.1" y="488.4">6</text>
<text x="682.1" y="488.4">Mk2563</text>
<text x="802.2" y="488.5">Generic</text>
<text x="657.2" y="496.1">4</text>
<text x="672.3" y="496.1">1</text>
<text x="682.1" y="496.1">B85.00.021</text>
<text x="802.3" y="496.2">Steel</text>
<text x="657.1" y="503.8">3</text>
<text x="672.2" y="503.8">2</text>
<text x="682.3" y="503.8">60_05_0500(0)</text>
<text x="802.2" y="503.8">Generic</text>
<text x="657.2" y="511.4">2</text>
<text x="672.3" y="511.4">1</text>
<text x="682.3" y="511.5">60_05_1850(0)</text>
<text x="802.2" y="511.5">Generic</text>
<text x="657.3" y="519.1">1</text>
<text x="672.2" y="519.1">2</text>
<text x="682.3" y="519.1">60_05_0650(0)</text>
<text x="802.2" y="519.1">Generic</text>
<text x="653.7" y="527.3">Item</text>
<text x="669.6" y="526.9">Qty</text>
<text x="689.4" y="527.3">Part Number</text>
<text x="751.2" y="526.9">Description</text>
<text x="807.3" y="527.3">Material</text>
<text x="730.6" y="535">Parts List</text>
<text x="710" y="545.6">Peter Felfer</text>
<text x="750" y="545.6">06.05.19</text>
<text x="820.1" y="582.7">1/1</text>
</g>
<g font-size="3.5">
<text x="39.7" y="8.9">1</text>
<text x="91" y="8.9">2</text>
<text x="142.3" y="8.8">3</text>
<text x="193.6" y="8.9">4</text>
<text x="244.9" y="8.8">5</text>
<text x="296.2" y="8.8">6</text>
<text x="347.6" y="8.8">7</text>
<text x="398.9" y="8.8">8</text>
<text x="450.2" y="8.8">9</text>
<text x="500.5" y="8.8">10</text>
<text x="551.8" y="8.9">11</text>
<text x="603.1" y="8.9">12</text>
<text x="654.5" y="8.8">13</text>
<text x="705.8" y="8.9">14</text>
<text x="757.1" y="8.8">15</text>
<text x="808.4" y="8.8">16</text>
<text x="16.3" y="30.7">A</text>
<text x="832.3" y="30.7">A</text>
<text x="16.3" y="79.3">B</text>
<text x="832.3" y="79.3">B</text>
<text x="16.2" y="128">C</text>
<text x="832.2" y="128">C</text>
<text x="16.2" y="176.7">D</text>
<text x="832.2" y="176.7">D</text>
<text x="16.3" y="225.4">E</text>
<text x="832.3" y="225.4">E</text>
<text x="16.4" y="274">F</text>
<text x="832.4" y="274">F</text>
<text x="16.1" y="322.7">G</text>
<text x="832.1" y="322.7">G</text>
<text x="16.2" y="371.3">H</text>
<text x="832.2" y="371.3">H</text>
<text x="17" y="420">I</text>
<text x="833" y="420">I</text>
<text x="16.6" y="468.7">J</text>
<text x="832.6" y="468.7">J</text>
<text x="16.3" y="517.3">K</text>
<text x="832.3" y="517.3">K</text>
<text x="16.5" y="566">L</text>
<text x="832.5" y="566">L</text>
<text x="39.7" y="587.8">1</text>
<text x="91" y="587.8">2</text>
<text x="142.3" y="587.8">3</text>
<text x="193.6" y="587.8">4</text>
<text x="244.9" y="587.8">5</text>
<text x="296.2" y="587.8">6</text>
<text x="347.6" y="587.8">7</text>
<text x="398.9" y="587.8">8</text>
<text x="450.2" y="587.8">9</text>
<text x="500.5" y="587.8">10</text>
<text x="551.8" y="587.8">11</text>
<text x="603.1" y="587.8">12</text>
<text x="654.5" y="587.8">13</text>
<text x="705.8" y="587.8">14</text>
<text x="757.1" y="587.8">15</text>
<text x="808.4" y="587.8">16</text>
</g>
<g font-size="2.5">
<text x="652" y="539.9">Dept.</text>
<text x="676" y="539.9">Technical reference</text>
<text x="710" y="539.9">Created by</text>
<text x="771" y="539.9">Approved by</text>
<text x="710" y="549.9">Document type</text>
<text x="771" y="549.9">Document status</text>
<text x="710" y="559.9">Title</text>
<text x="771" y="559.9">DWG No.</text>
<text x="771" y="576.9">Rev.</text>
<text x="781" y="576.9">Date of issue</text>
<text x="817" y="576.9">Sheet</text>
</g>
</svg>
